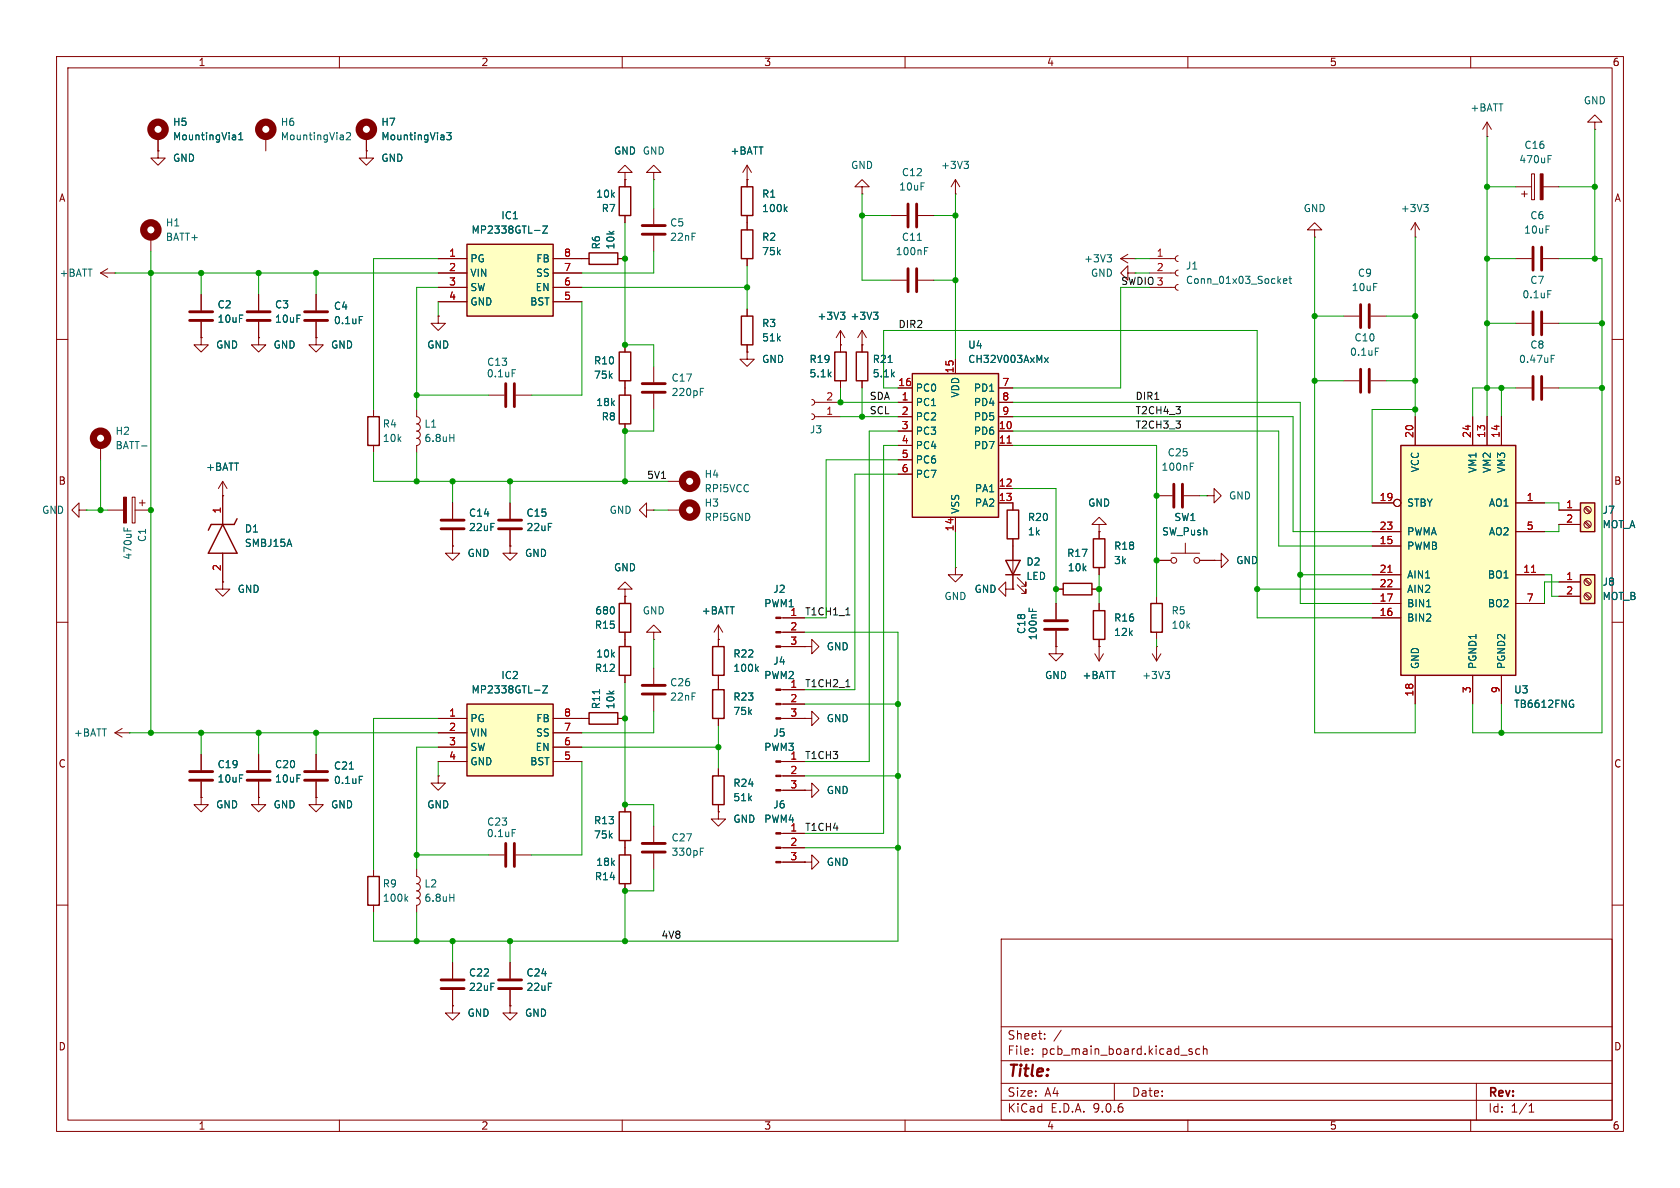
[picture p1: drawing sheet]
<svg xmlns="http://www.w3.org/2000/svg" width="297mm" height="210mm" viewBox="0 0 297 210" stroke-linecap="round" stroke-linejoin="round" font-family="sans-serif">
<g fill="none" stroke="#840000" stroke-width=".18">
<path d="M10 10h277v190h-277zM12 12h273v186h-273zM60 10v2M110 10v2M160 10v2M210 10v2M260 10v2M10 60h2M285 60h2M10 110h2M285 110h2M10 160h2"/>
<path d="M177 166h108v32h-108zM285 160h2M60 198v2M110 198v2M160 198v2M177 194.5h108M177 191.5h108M177 187.5h108M177 181.5h108M182.5 186.3v.1M182.5 185.5v.1M184.7 183.6v.1"/>
<path d="M184.7 182.8v.1M187.6 182.1l-1.3 2M197 191.5v3M210 198v2M210.7 185.5l-.3-.1-.2 .2v.2l.5 .2v.3h-.5M212.1 185.5l-.4-.1-.3 .3v.4l.1 .2h.6M212.7 185.5l.3-.1 .3 .1 .1 .9M212.7 184.9v1.5M260 198v2M261 191.5v6.5M270.3 196.6h.9M270.3 195.5l.4-.4v1.5"/>
</g>
<path d="M82.5 43.2h15.3v12.7h-15.3z" fill="#ffffc2"/>
<path d="M82.5 43.2h15.3v12.7h-15.3zM104.1 44.7h5.1v2h-5.1zM131.1 55.9h2v5.1h-2zM65 73.7h2.1v5h-2.1zM147.6 62.2h2v5.1h-2z" fill="none" stroke="#840000" stroke-width=".25"/>
<g fill="none" stroke="#840000" stroke-width=".18">
<path d="M27.9 26.7v1.2h1.3l-1.3 1.3-1.2-1.3h1.2M27.9 26.7h.1M27.9 24.1v2.6M47 24.1v2.6M64.8 26.7v1.2h1.2l-1.2 1.3-1.3-1.3h1.3M64.8 26.7h.1M64.8 24.1v2.6M115.6 30.5h1.2l-1.2-1.3-1.3 1.3h1.3v1.3M115.6 31.8h.1M152.4 33h1.3l-1.3-1.2-1.3 1.2h1.3v1.3M152.4 34.3h.1M17.8 48.3h2.5"/>
<path d="M17.8 48.3l1.2 .7M19 47.5l-1.2 .8M20.3 48.3h.1M26.7 41.9v2.6M35.6 59.7v1.3h1.2l-1.2 1.2-1.3-1.2h1.3M35.6 59.7h.1M35.6 52.1v2.8M35.6 56.9v2.8M45.7 59.7v1.3h1.3l-1.3 1.2-1.3-1.2h1.3M45.7 59.7h.1M45.7 52.1v2.8M45.7 56.9v2.8"/>
<path d="M55.9 59.7v1.3h1.2l-1.2 1.2-1.3-1.2h1.3M55.9 59.7h.1M55.9 52.1v2.8M55.9 56.9v2.8M77.5 45.7h5M77.5 48.3h5M77.5 50.8h5M77.5 53.3h5M97.8 45.7h6.3M97.8 48.3h5.1M97.8 50.8h5.1M97.8 53.3h5.1"/>
<path d="M109.2 45.7h1.3M132.1 54.6v1.3M148.6 58.4v3.8M148.6 58.4l-.8 1.3M148.6 58.4l.8 1.3M17.8 78.7v2.6M66 72.4v1.3M66 78.7v1.3M132.1 62.2v1.3h1.2l-1.2 1.3-1.3-1.3h1.3M132.1 62.2h.1M132.1 61v1.2M143.5 73.2l.4 .1 .1 .4-.1 .3-.4 .2"/>
<path d="M143.5 70.6l.4 .2 .1 .3-.1 .4-.4 .1M144 73.7h4.6M144 71.1h4.6M148.6 61h.1M148.6 67.3v1.3M14 90.2v-1.3l-1.3 1.3 1.3 1.2v-1.2h1.2M15.2 90.2h.1M39.4 87.6h.1M39.4 85.1l-.8 1.3M39.4 85.1l.7 1.3M39.4 85.1v2.5M115.6 111.8h1.2l-1.2-1.3-1.3 1.3h1.3v1.2"/>
<path d="M115.6 113h.1M20.3 129.5l1.3 .8M20.3 129.5h2.6M21.6 128.8l-1.3 .7M22.9 129.5h.1M142.2 127h1.3v-1.3l1.3 1.3-1.3 1.3v-1.3M142.2 127h.1M80 177.8v1.3h1.3l-1.3 1.2-1.3-1.2h1.3M80 177.8h.1M80 170.2v2.8M80 175v2.8M90.2 177.8v1.3h1.2l-1.2 1.2-1.3-1.2h1.3"/>
<path d="M90.2 177.8h.1M90.2 170.2v2.8M90.2 175v2.8"/>
</g>
<path d="M41.5 23.9l.2 .1v.7M41.7 24.6l-.2 .1M41.7 24.2h-.2M42.2 24.7h.7M42.2 23.8l.4-.4v1.3M61.3 23.6l.4-.2 .3 .4-.8 .9h.8M79 23.4h.8l-.5 .5 .4 .1v.6l-.2 .1-.5-.1M95.9 39.9h.9l-.9 1.3h.9M63.5 56h.6M148.6 55.2h.8l-.5 .5M149.1 55.7l.3 .2v.3l-.3 .3M25 78.8h1" fill="none" stroke="#006464" stroke-width=".18"/>
<path d="M33.5 55.1h4.1M33.5 56.6h4.1M43.7 55.1h4.1M43.7 56.6h4.1M53.8 55.1h4.1M53.8 56.6h4.1M78 173.2h4M78 174.8h4M88.1 173.2h4.1M88.1 174.8h4.1" fill="none" stroke="#840000" stroke-width=".51"/>
<g fill="none" stroke="#840000" stroke-width="1.3">
<circle cx="27.9" cy="22.9" r="1.27"/>
<circle cx="47" cy="22.9" r="1.27"/>
<circle cx="64.8" cy="22.9" r="1.27"/>
<circle cx="26.7" cy="40.6" r="1.27"/>
<circle cx="17.8" cy="77.5" r="1.27"/>
</g>
<path d="M82.5 124.5h15.3v12.7h-15.3z" fill="#ffffc2"/>
<path d="M109.5 114.3h2v5.1h-2zM109.5 106.7h2v5.1h-2zM82.5 124.5h15.3v12.7h-15.3zM104.1 126h5.1v2h-5.1zM126 121.9h2v5.1h-2zM126 137.2h2v5h-2zM109.5 151.1h2v5.1h-2zM109.5 143.5h2v5.1h-2z" fill="none" stroke="#840000" stroke-width=".25"/>
<g fill="none" stroke="#840000" stroke-width=".18">
<path d="M237.5 67.3h2.8M242.3 67.3h2.8M110.5 104.1h1.3l-1.3-1.2-1.3 1.2h1.3v1.3M110.5 105.4h.1M110.5 105.4v1.3M110.5 111.8v2.5M110.5 119.4v1.3M115.6 118.1v2.8M77.5 137.2v1.2h1.2l-1.2 1.3-1.3-1.3h1.3M77.5 137.2h.1M77.5 127h5M77.5 129.5h5"/>
<path d="M77.5 132.1h5M77.5 134.6h5M97.8 127h6.3M97.8 129.5h5.1M97.8 132.1h5.1M97.8 134.6h5.1M109.2 127h1.3M115.6 122.9v2.8M127 120.7v1.2M127 127v1.3M127 135.9v1.3M138 134.6h4.2"/>
<path d="M138 137.2h4.2M138 139.7h4.2M142.2 139.7h1.3v-1.3l1.3 1.3-1.3 1.3v-1.3M142.2 139.7h.1M86.4 151.1h2.8M91.2 151.1h2.8M110.5 142.2v1.3M110.5 148.6v2.5M110.5 156.2v1.3M115.6 146.1v2.7M115.6 150.9v2.8M127 143.5v1.3h1.3l-1.3 1.3-1.3-1.3h1.3"/>
<path d="M127 143.5h.1M127 142.2v1.3M138 147.3h4.2M138 149.9h4.2M138 152.4h4.2"/>
</g>
<path d="M243.1 61.5h.6M95.9 121.2h.9l-.9 1.3h.9M106 121.9v.7M90.5 146.6h.6M123.8 150.5h.4M123.8 149.9h.6" fill="none" stroke="#006464" stroke-width=".18"/>
<path d="M240.5 65.3v4M242.1 65.3v4M113.5 121.2h4.1M113.5 122.7h4.1M89.4 149.1v4.1M90.9 149.1v4.1M113.5 149.1h4.1M113.5 150.6h4.1" fill="none" stroke="#840000" stroke-width=".51"/>
<g fill="#840000" stroke="#840000" stroke-width=".18">
<path d="M137.2 147.2h.8v.2h-.8z"/>
<path d="M137.2 149.7h.8v.3h-.8z"/>
<path d="M137.2 152.3h.8v.2h-.8z"/>
<path d="M137.2 134.5h.8v.2h-.8z"/>
<path d="M137.2 137h.8v.3h-.8z"/>
<path d="M137.2 139.6h.8v.2h-.8z"/>
</g>
<path d="M161.3 66h15.2v25.4h-15.2z" fill="#ffffc2"/>
<path d="M109.5 33h2v5.1h-2zM131.1 33h2v5.1h-2zM131.1 40.6h2v5.1h-2zM109.5 62.2h2v5.1h-2zM109.5 69.9h2v5h-2zM161.3 66h15.2v25.4h-15.2zM39.4 92.7l2.5 5.1h-5.1zM41.9 91.7l-.5 1h-4.1l-.5 1M193.3 95.3h2v5h-2zM126 114.3h2v5.1h-2zM65 154.9h2.1v5.1h-2.1z" fill="none" stroke="#840000" stroke-width=".25"/>
<g fill="none" stroke="#840000" stroke-width=".18">
<path d="M110.5 30.5h1.3l-1.3-1.3-1.3 1.3h1.3v1.3M110.5 31.8h.1M110.5 31.8v1.2M110.5 38.1v1.3M115.6 36.8v2.8M132.1 31.8h.1M132.1 29.2v3.8M132.1 38.1v2.5M132.1 29.2l-.8 1.3M132.1 29.2l.7 1.3M250.2 39.4l-.8 1.2M250.2 39.4l.8 1.2"/>
<path d="M250.2 39.4v2.5M77.5 55.9v1.3h1.2l-1.2 1.2-1.3-1.2h1.3M77.5 55.9h.1M115.6 41.7v2.8M132.1 45.7v1.3M199.4 48.3v-1.3l-1.3 1.3 1.3 1.2v-1.2h1.3M200.7 48.3h.1M203.2 45.7h4.6M203.2 48.3h4.6M203.2 50.8h4.6M208.3 45.2l-.4 .2-.1 .3 .1 .4 .4 .1M208.3 47.8l-.4 .1-.1 .4 .1 .3 .4 .2"/>
<path d="M208.3 50.3l-.4 .1-.1 .4 .1 .4 .4 .1M232.4 40.6h1.3l-1.3-1.2-1.3 1.2h1.3v1.3M232.4 41.9h.1M237.5 55.9h2.8M242.3 55.9h2.8M250.2 41.9h.1M73.7 72.4v1.3a.64 .64 0 0 1 .6 .6 .64 .64 0 0 1-.6 .6M73.7 74.9a.64 .64 0 0 1 .6 .7 .64 .64 0 0 1-.6 .6 .64 .64 0 0 1 .6 .6 .64 .64 0 0 1-.6 .7 .64 .64 0 0 1 .6 .6 .64 .64 0 0 1-.6 .6v1.3M86.4 69.9h2.8M91.2 69.9h2.8M110.5 61v1.2M110.5 67.3v2.6"/>
<path d="M110.5 74.9v1.3M115.6 64.8v2.8M115.6 69.6v2.8M158.7 68.6h2.6M158.7 71.1h2.6M158.7 73.7h2.6M158.7 76.2h2.6M158.7 78.7h2.6M168.9 63.5v2.5M176.5 68.6h2.6M176.5 71.1h2.6M176.5 73.7h2.6"/>
<path d="M176.5 76.2h2.6M176.5 78.7h2.6M19 90.2h2.8M23.4 87.9h.5v4.6h-.5zM23.9 90.2h2.8M24.6 88.9h1.1M25.1 88.4v1M39.4 87.6v5.1M39.4 97.8v5.1M80 96.5v1.3h1.3l-1.3 1.3-1.3-1.3h1.3M80 96.5h.1M80 88.9v2.8"/>
<path d="M80 93.7v2.8M90.2 96.5v1.3h1.2l-1.2 1.3-1.3-1.3h1.3M90.2 96.5h.1M90.2 88.9v2.8M90.2 93.7v2.8M114.3 90.2v-1.3l-1.3 1.3 1.3 1.2v-1.2h1.3M115.6 90.2h.1M118.1 85.1h2.5M118.1 90.2h2.5M158.7 81.3h2.6M158.7 83.8h2.6M168.9 91.4v2.6"/>
<path d="M176.5 86.4h2.6M176.5 88.9h2.6M194.3 92.7h1.3l-1.3-1.3-1.3 1.3h1.3v1.3M194.3 94h.1M194.3 94v1.3M204.5 87.6h2.8M204.5 99.1h2.5M207 97.8h5.1M209.3 87.6h2.8M209.5 96v1.8M212.1 99.1h2.5M213.4 87.6h1.2v-1.2l1.3 1.2-1.3 1.3v-1.3"/>
<path d="M213.4 87.6h.1M214.6 99.1h1.3v-1.3l1.3 1.3-1.3 1.2v-1.2M214.6 99.1h.1M39.4 102.9v1.2h1.2l-1.2 1.3-1.3-1.3h1.3M39.4 102.9h.1M127 113h.1M127 110.5v3.8M127 119.4v1.3M127 110.5l-.8 1.3M127 110.5l.8 1.3M138 109.2h4.2M138 111.8h4.2"/>
<path d="M138 114.3h4.2M142.2 114.3h1.3v-1.3l1.3 1.3-1.3 1.3v-1.3M142.2 114.3h.1M194.3 100.3v1.3M35.6 133.4v2.7M35.6 138.2v2.8M45.7 133.4v2.7M45.7 138.2v2.8M55.9 133.4v2.7M55.9 138.2v2.8M138 121.9h4.2M138 124.5h4.2"/>
<path d="M138 127h4.2M35.6 141v1.2h1.2l-1.2 1.3-1.3-1.3h1.3M35.6 141h.1M45.7 141v1.2h1.3l-1.3 1.3-1.3-1.3h1.3M45.7 141h.1M55.9 141v1.2h1.2l-1.2 1.3-1.3-1.3h1.3M55.9 141h.1M66 153.7v1.2M73.7 153.7v1.2a.64 .64 0 0 1 .6 .7 .64 .64 0 0 1-.6 .6M73.7 156.2a.64 .64 0 0 1 .6 .6 .64 .64 0 0 1-.6 .7 .64 .64 0 0 1 .6 .6 .64 .64 0 0 1-.6 .7 .64 .64 0 0 1 .6 .6 .64 .64 0 0 1-.6 .6v1.3M142.2 152.4h1.3v-1.3l1.3 1.3-1.3 1.3v-1.3M142.2 152.4h.1"/>
<path d="M66 160v1.3"/>
<circle cx="207.5" cy="99.1" r=".51"/>
<circle cx="211.6" cy="99.1" r=".51"/>
</g>
<path d="M178 78.3h.8" fill="none" stroke="#a90000" stroke-width=".18"/>
<g fill="none" stroke="#006464" stroke-width=".18">
<path d="M138.8 36.9l.3 .5M139.1 36.6l-.4 .4M251.7 36.1h.8l-.4 .5M252.2 36.6l.3 .3v.3l-.3 .2M226.9 49.7l.6-.1-.1-.3h-.3l-.2 .1 .1 .6h.4M227.9 49.3h.4M228 48.8v1.1l.3 .2M79.5 77.4h.7M80.2 76.8v1.2M90.5 65.3h.6M123.8 69.3h.4M123.8 68.7h.6"/>
<path d="M184.7 63.2l.6 .9M185.3 63.2l-.6 .9M21.9 93.3v.6M22.5 93.4v.5M210.4 82.5h.5M210.4 81.9h.6M133.7 118.2l.4 .5M134.1 117.8l-.5 .5M61.8 136h.7M63.5 137.2h.6M71.7 158.8l.4 .5M72.1 158.5l-.5 .5"/>
<path d="M79.5 158.7h.7M80.2 158.1v1.2"/>
</g>
<g fill="none" stroke="#840000" stroke-width=".51">
<path d="M113.5 39.9h4.1M113.5 41.4h4.1M240.5 53.8v4.1M242.1 53.8v4.1M89.4 67.8v4.1M90.9 67.8v4.1M113.5 67.8h4.1M113.5 69.3h4.1M78 91.9h4M78 93.5h4M88.1 91.9h4.1M88.1 93.5h4.1"/>
<path d="M207.5 85.6v4.1M209 85.6v4.1M33.5 136.4h4.1M33.5 137.9h4.1M43.7 136.4h4.1M43.7 137.9h4.1M53.8 136.4h4.1M53.8 137.9h4.1"/>
</g>
<g fill="#840000" stroke="#840000" stroke-width=".18">
<path d="M137.2 121.8h.8v.2h-.8z"/>
<path d="M137.2 124.3h.8v.3h-.8z"/>
<path d="M137.2 126.9h.8v.2h-.8z"/>
<path d="M137.2 109.1h.8v.2h-.8z"/>
<path d="M137.2 111.6h.8v.3h-.8z"/>
<path d="M137.2 114.2h.8v.2h-.8z"/>
<path d="M21.8 87.9h.6v4.6h-.6z"/>
</g>
<g fill="none" stroke="#840000" stroke-width="1.3">
<circle cx="121.9" cy="85.1" r="1.27"/>
<circle cx="121.9" cy="90.2" r="1.27"/>
</g>
<path d="M279.4 101.6h2.5v5.1h-2.5z" fill="#ffffc2"/>
<path d="M279.4 101.6h2.5v5.1h-2.5z" fill="none" stroke="#840000" stroke-width=".25"/>
<g fill="none" stroke="#840000" stroke-width=".18">
<path d="M275.6 102.9h3.8M275.6 105.4h3.8M280.1 102.5l.9 .9M280.1 105.1l.9 .8M280.3 102.4l.9 .8M280.3 104.9l.9 .8"/>
<circle cx="280.7" cy="102.9" r=".63"/>
<circle cx="280.7" cy="105.4" r=".63"/>
</g>
<path d="M279.4 88.9h2.5v5.1h-2.5z" fill="#ffffc2"/>
<path d="M279.4 88.9h2.5v5.1h-2.5z" fill="none" stroke="#840000" stroke-width=".25"/>
<g fill="none" stroke="#840000" stroke-width=".18">
<path d="M275.6 90.2h3.8M275.6 92.7h3.8M280.1 89.8l.9 .9M280.1 92.4l.9 .8M280.3 89.7l.9 .8M280.3 92.2l.9 .8"/>
<circle cx="280.7" cy="92.7" r=".63"/>
<circle cx="280.7" cy="90.2" r=".63"/>
</g>
<path d="M247.6 78.7h20.4v40.7h-20.4z" fill="#ffffc2"/>
<path d="M151.4 62.2h2v5.1h-2zM247.6 78.7h20.4v40.7h-20.4zM177.8 99.1h2.5l-1.2 2.5zM178.1 90.2h2v5.1h-2zM177.8 101.6h2.5M188 103.1h5v2.1h-5zM193.3 108h2v5h-2zM203.5 106.7h2v5.1h-2z" fill="none" stroke="#840000" stroke-width=".25"/>
<g fill="none" stroke="#840000" stroke-width=".18">
<path d="M27.9 26.7h.1M27.9 24.1v2.6M64.8 26.7h.1M64.8 24.1v2.6M110.5 31.8h.1M110.5 31.8v1.2M110.5 38.1v1.3M132.1 31.8h.1M132.1 31.8v1.2M132.1 38.1v2.5M157.5 38.1h2.8M162.3 38.1h2.8"/>
<path d="M168.9 34.3h.1M168.9 31.8l-.8 1.2M168.9 31.8l.8 1.2M168.9 31.8v2.5M262.9 24.1h.1M262.9 21.6v2.5M262.9 21.6l-.8 1.3M262.9 21.6l.8 1.3M268 33h2.8M269 34.3h1M269.5 33.8v1M270.8 30.7h.5v4.6h-.5z"/>
<path d="M272.8 33h2.8M281.9 21.6h1.3l-1.3-1.3-1.2 1.3h1.2v1.3M281.9 22.9h.1M35.6 59.7h.1M35.6 52.1v2.8M35.6 56.9v2.8M45.7 59.7h.1M45.7 52.1v2.8M45.7 56.9v2.8M55.9 59.7h.1M55.9 52.1v2.8M55.9 56.9v2.8"/>
<path d="M77.5 55.9h.1M77.5 45.7h5M77.5 48.3h5M77.5 50.8h5M77.5 53.3h5M97.8 45.7h6.3M97.8 48.3h5.1M97.8 50.8h5.1M97.8 53.3h5.1M109.2 45.7h1.3M132.1 45.7v1.3M132.1 54.6v1.3"/>
<path d="M152.4 58.4l-.8 1.3M152.4 58.4l.8 1.3M152.4 58.4v3.8M157.5 49.5h2.8M162.3 49.5h2.8M198.1 45.7h2.6M198.1 45.7l1.3 .8M199.4 45l-1.3 .7M200.7 45.7h.1M268 45.7h2.8M268 57.2h2.8M272.8 45.7h2.8"/>
<path d="M272.8 57.2h2.8M110.5 61v1.2M110.5 67.3v2.6M110.5 74.9v1.3M132.1 62.2h.1M132.1 61v1.2M148.6 61h.1M148.6 61v1.2M148.6 67.3v1.3M152.4 61h.1M152.4 67.3v1.3M158.7 68.6h2.6"/>
<path d="M158.7 71.1h2.6M158.7 73.7h2.6M158.7 76.2h2.6M158.7 78.7h2.6M168.9 63.5v2.5M176.5 68.6h2.6M176.5 71.1h2.6M176.5 73.7h2.6M176.5 76.2h2.6M176.5 78.7h2.6M250.2 73.7v5M260.3 73.7v5"/>
<path d="M262.9 73.7v5M265.4 73.7v5M268 68.6h2.8M272.8 68.6h2.8M39.4 87.6h.1M39.4 87.6v5.1M39.4 97.8v5.1M80 96.5h.1M80 88.9v2.8M80 93.7v2.8M90.2 96.5h.1M90.2 88.9v2.8"/>
<path d="M90.2 93.7v2.8M158.7 81.3h2.6M158.7 83.8h2.6M168.9 91.4v2.6M176.5 88.9h2.6v1.3M176.5 86.4h2.6M179.1 95.3v8.8M194.3 94h.1M194.3 94v1.3M204.5 99.1h2.5M212.1 99.1h2.5M214.6 99.1h.1"/>
<path d="M242.6 88.9h3.8M242.6 94h5M242.6 96.5h5M268 88.9h5M268 94h5M275.6 90.2h3.8M275.6 92.7h3.8M39.4 102.9h.1M110.5 105.4h.1M110.5 105.4v1.3M110.5 111.8v2.5M110.5 119.4v1.3"/>
<path d="M127 113h.1M127 113v1.3M127 119.4v2.5M138.4 109.2h3.8M138.4 111.8h3.8M138.4 114.3h3.8M142.2 114.3h.1M168.9 100.3v1.3h1.3l-1.3 1.3-1.3-1.3h1.3M168.9 100.3h.1M177.8 104.1v-1.2l-1.3 1.2 1.3 1.3v-1.3h1.3M179.1 104.1h.1M179.8 103.4l1.6 1.5v-.8v.8h-.8"/>
<path d="M179.8 102.1l1.6 1.5v-.7v.7h-.8M186.7 114.3v1.3h1.3l-1.3 1.2-1.3-1.2h1.3M186.7 114.3h.1M186.7 104.1h1.3M186.7 106.7v2.8M186.7 111.5v2.8M193 104.1h1.3M193.5 115.6l.8 1.2M194.3 114.3h.1M194.3 100.3v1.3M194.3 106.7v1.3M194.3 113v3.8"/>
<path d="M195.1 115.6l-.8 1.2M203.7 115.6l.8 1.2M204.5 114.3h.1M204.5 105.4v1.3M204.5 111.8v1.2M204.5 114.3v2.5M205.2 115.6l-.7 1.2M242.6 101.6h5M242.6 104.1h5M242.6 106.7h5M242.6 109.2h5M250.2 119.4v5.1"/>
<path d="M260.3 119.4v5.1M265.4 119.4v5.1M268 101.6h5M268 106.7h5M275.6 102.9h3.8M275.6 105.4h3.8M35.6 133.4v2.7M35.6 138.2v2.8M45.7 133.4v2.7M45.7 138.2v2.8M55.9 133.4v2.7M55.9 138.2v2.8"/>
<path d="M77.5 137.2h.1M77.5 134.6h5M77.5 127h5M77.5 129.5h5M77.5 132.1h5M97.8 134.6h5.1M97.8 127h6.3M97.8 129.5h5.1M97.8 132.1h5.1M109.2 127h1.3M127 127v1.3M127 135.9v1.3"/>
<path d="M138.4 134.6h3.8M138.4 137.2h3.8M138.4 139.7h3.8M138.4 127h3.8M138.4 121.9h3.8M138.4 124.5h3.8M142.2 139.7h.1M142.2 127h.1M35.6 141h.1M45.7 141h.1M55.9 141h.1M110.5 142.2v1.3"/>
<path d="M110.5 148.6v2.5M110.5 156.2v1.3M127 143.5h.1M127 142.2v1.3M138.4 147.3h3.8M138.4 149.9h3.8M138.4 152.4h3.8M142.2 152.4h.1M80 177.8h.1M80 170.2v2.8M80 175v2.8M90.2 177.8h.1"/>
<path d="M90.2 170.2v2.8M90.2 175v2.8"/>
<circle cx="247" cy="88.9" r=".63"/>
</g>
<path d="M178 78.3h.8M245.4 101.2h.7M270.8 101.2h.7" fill="none" stroke="#a90000" stroke-width=".18"/>
<g fill="none" stroke="#006464" stroke-width=".18">
<path d="M41.5 23.9l.2 .1v.7M41.7 24.6l-.2 .1M41.7 24.2h-.2M42.2 24.7h.7M42.2 23.8l.4-.4v1.3M79 23.4h.8l-.5 .5 .4 .1v.6l-.2 .1-.5-.1M95.9 39.9h.9l-.9 1.3h.9M138.8 36.9l.3 .5M139.1 36.6l-.4 .4M170.4 28.5h.8l-.4 .5M171 29l.2 .2v.3l-.2 .3M273.7 28.1h.4"/>
<path d="M273.7 27.5h.6M63.5 56h.6M148.6 55.2h.8l-.5 .5M149.1 55.7l.3 .2v.3l-.3 .3M154.4 55.2h.8l-.4 .5M155 55.7l.2 .2v.3l-.2 .3M162.2 42.5h.7M163.4 44.4h.5M163.4 43.8h.6M195.7 45h.8l-.4 .5M196.3 45.5l.2 .3v.3l-.2 .2M273.6 51.4h.6"/>
<path d="M157 64.1h.7M184.7 63.2l.6 .9M185.3 63.2l-.6 .9M274.2 63.4h.5M274.2 62.8h.6M133.7 118.2l.4 .5M134.1 117.8l-.5 .5M181.9 107.5v.6M182.5 107.7v.4M206 118.7h.8l-.5 .5M206.5 119.2l.3 .2v.3l-.3 .3M252.2 107.3h.7"/>
<path d="M61.8 136h.7M63.5 137.2h.6M95.9 121.2h.9l-.9 1.3h.9M106 121.9v.7M277.8 123.8h.3M278 124.5h.2v.4l-.2 .1"/>
</g>
<path d="M160.5 36.1v4M162.1 36.1v4M160.5 47.5v4.1M162.1 47.5v4.1M271 43.7v4.1M271 55.1v4.1M272.5 43.7v4.1M272.5 55.1v4.1M271 66.5v4.1M272.5 66.5v4.1M184.7 111.3h4M184.7 109.7h4" fill="none" stroke="#840000" stroke-width=".51"/>
<path d="M272.3 30.7h.5v4.6h-.5z" fill="#840000" stroke="#840000" stroke-width=".18"/>
<path d="M149.5 108.7h.8M149.5 121.4h.8" fill="none" stroke="#0f0f0f" stroke-width=".18"/>
<g fill="none" stroke="#009600" stroke-width=".18">
<path d="M110.5 39.4v21.6h5.1v3.8M115.6 31.8v5M152.4 34.3v15.2h5.1M152.4 38.1h5.1M165.1 38.1h3.8M168.9 34.3v29.2M262.9 33h5.1M262.9 24.1v49.6M275.6 33h6.3M281.9 22.9v22.8M20.3 48.3h57.2M26.7 44.5v85"/>
<path d="M35.6 48.3v3.8M45.7 48.3v3.8M55.9 48.3v3.8M77.5 45.7h-11.5v26.7M77.5 50.8h-3.8v21.6M77.5 53.3v2.6M102.9 50.8h29.2M102.9 53.3v16.6h-8.9M115.6 44.5v3.8h-12.7M132.1 47v7.6M165.1 49.5h3.8M200.7 48.3h2.5"/>
<path d="M200.7 45.7h2.5M203.2 50.8h-5.1v17.8h-19M232.4 41.9v87.6h17.8v-5M232.4 55.9h5.1M245.1 55.9h5.1M250.2 41.9v31.8M262.9 57.2h5.1M262.9 45.7h5.1M275.6 45.7h7.6v83.8h-22.9v-5M275.6 57.2h7.6M73.7 69.9h12.7M115.6 72.4v3.8h-5.1v8.9"/>
<path d="M148.6 68.6v2.5h10.1M148.6 73.7h10.1M152.4 68.6v5.1M158.7 78.7h-2.5v68.6h-14M158.7 76.2h-5v58.4h-11.5M158.7 68.6h-2.5v-10.2h66v50.8h20.4M179.1 71.1h50.8v35.6h12.7M179.1 73.7h49.5v20.3h14M179.1 76.2h47v20.3h16.5M179.1 78.7h25.4v26.7M232.4 67.3h5.1M245.1 67.3h5.1"/>
<path d="M250.2 72.4h-7.6v16.5M265.4 68.6v5.1M268 68.6h-7.7v5.1M275.6 68.6h7.6M15.2 90.2h3.8M17.8 81.3v8.9M66 80v5.1h52.1M73.7 80v5.1M80 85.1v3.8M90.2 85.1v3.8M115.6 90.2h2.5M158.7 81.3h-12.7v27.9h-3.8"/>
<path d="M158.7 83.8h-7.6v38.1h-8.9M168.9 94v6.3M179.1 86.4h7.6v20.3M212.1 87.6h1.3M273 88.9h2.6v1.3M275.6 92.7v1.3h-2.6M115.6 113v5.1M142.2 111.8h16.5v54.6h-92.7v-5.1M194.3 101.6v5.1M204.5 113v1.3M222.2 104.1h20.4M229.9 101.6h12.7"/>
<path d="M273 101.6h1.3v3.8h1.3M275.6 102.9h-2.6v3.8M22.9 129.5h54.6M35.6 129.5v3.9M45.7 129.5v3.9M55.9 129.5v3.9M77.5 127h-11.5v26.7M77.5 132.1h-3.8v21.6M77.5 134.6v2.6M102.9 134.6v16.5h-8.9M102.9 132.1h24.1M110.5 120.7v21.5h5.1v3.9"/>
<path d="M115.6 125.7v3.8h-12.7M127 128.3v7.6M142.2 137.2h16.5M142.2 124.5h16.5M265.4 124.5v5M73.7 151.1h12.7M115.6 153.7v3.8h-5.1v8.9M142.2 149.9h16.5M73.7 161.3v5.1M80 166.4v3.8M90.2 166.4v3.8"/>
</g>
<g fill="#009600" stroke="#009600" stroke-width=".18">
<circle cx="45.7" cy="48.3" r=".46"/>
<circle cx="35.6" cy="48.3" r=".46"/>
<circle cx="17.8" cy="90.2" r=".46"/>
<circle cx="55.9" cy="48.3" r=".46"/>
<circle cx="26.7" cy="48.3" r=".46"/>
<circle cx="26.7" cy="90.2" r=".46"/>
<circle cx="110.5" cy="142.2" r=".46"/>
<circle cx="127" cy="132.1" r=".46"/>
<circle cx="110.5" cy="157.5" r=".46"/>
<circle cx="110.5" cy="166.4" r=".46"/>
<circle cx="90.2" cy="85.1" r=".46"/>
<circle cx="110.5" cy="85.1" r=".46"/>
<circle cx="73.7" cy="85.1" r=".46"/>
<circle cx="73.7" cy="69.9" r=".46"/>
<circle cx="80" cy="85.1" r=".46"/>
<circle cx="110.5" cy="76.2" r=".46"/>
<circle cx="90.2" cy="166.4" r=".46"/>
<circle cx="73.7" cy="151.1" r=".46"/>
<circle cx="73.7" cy="166.4" r=".46"/>
<circle cx="80" cy="166.4" r=".46"/>
<circle cx="110.5" cy="45.7" r=".46"/>
<circle cx="110.5" cy="61" r=".46"/>
<circle cx="132.1" cy="50.8" r=".46"/>
<circle cx="110.5" cy="127" r=".46"/>
<circle cx="26.7" cy="129.5" r=".46"/>
<circle cx="55.9" cy="129.5" r=".46"/>
<circle cx="45.7" cy="129.5" r=".46"/>
<circle cx="35.6" cy="129.5" r=".46"/>
<circle cx="229.9" cy="101.6" r=".46"/>
<circle cx="250.2" cy="72.4" r=".46"/>
<circle cx="250.2" cy="67.3" r=".46"/>
<circle cx="222.2" cy="104.1" r=".46"/>
<circle cx="204.5" cy="87.6" r=".46"/>
<circle cx="265.4" cy="129.5" r=".46"/>
<circle cx="265.4" cy="68.6" r=".46"/>
<circle cx="262.9" cy="68.6" r=".46"/>
<circle cx="283.2" cy="68.6" r=".46"/>
<circle cx="283.2" cy="57.2" r=".46"/>
<circle cx="281.9" cy="33" r=".46"/>
<circle cx="281.9" cy="45.7" r=".46"/>
<circle cx="262.9" cy="33" r=".46"/>
<circle cx="158.7" cy="124.5" r=".46"/>
<circle cx="194.3" cy="104.1" r=".46"/>
<circle cx="158.7" cy="149.9" r=".46"/>
<circle cx="158.7" cy="137.2" r=".46"/>
<circle cx="204.5" cy="99.1" r=".46"/>
<circle cx="186.7" cy="104.1" r=".46"/>
<circle cx="168.9" cy="49.5" r=".46"/>
<circle cx="168.9" cy="38.1" r=".46"/>
<circle cx="152.4" cy="73.7" r=".46"/>
<circle cx="152.4" cy="38.1" r=".46"/>
<circle cx="148.6" cy="71.1" r=".46"/>
<circle cx="232.4" cy="55.9" r=".46"/>
<circle cx="262.9" cy="45.7" r=".46"/>
<circle cx="262.9" cy="57.2" r=".46"/>
<circle cx="250.2" cy="55.9" r=".46"/>
<circle cx="232.4" cy="67.3" r=".46"/>
</g>
<text font-size="2.8" fill="#840000" x="178" y="190.9">Title:</text>
<g font-size="2.1" fill="#840000">
<text x="178" y="184">Sheet:</text>
<text x="178" y="186.7">File:</text>
<text x="184.1" y="186.7">pcb_main_board.kicad_sch</text>
<text x="178" y="196.9">KiCad</text>
<text x="178" y="194.1">Size:</text>
<text x="184.7" y="194.1">A4</text>
<text x="185.7" y="196.9">E.D.A.</text>
<text x="193.3" y="196.9">9.0.6</text>
<text x="200" y="194.1">Date:</text>
<text x="263" y="194.3">Rev:</text>
<text x="263" y="196.9">Id:</text>
<text x="267.1" y="196.9">1/1</text>
</g>
<g font-size="1.8" fill="#840000">
<text x="35" y="11.9">1</text>
<text x="85" y="11.9">2</text>
<text x="135" y="11.9">3</text>
<text x="185" y="11.9">4</text>
<text x="235" y="11.9">5</text>
<text x="285" y="11.9">6</text>
<text x="10.3" y="35.9">A</text>
<text x="285.3" y="35.9">A</text>
<text x="10.3" y="85.9">B</text>
<text x="285.3" y="85.9">B</text>
<text x="10.3" y="135.9">C</text>
<text x="285.3" y="135.9">C</text>
<text x="10.3" y="185.9">D</text>
<text x="285.3" y="185.9">D</text>
<text x="35" y="199.9">1</text>
<text x="85" y="199.9">2</text>
<text x="135" y="199.9">3</text>
<text x="185" y="199.9">4</text>
<text x="235" y="199.9">5</text>
<text x="285" y="199.9">6</text>
</g>
<g font-size="1.8" fill="#006464">
<text x="30.5" y="22.5">H5</text>
<text x="49.5" y="22.5">H6</text>
<text x="67.3" y="22.5">H7</text>
<text x="259.9" y="19.9">+BATT</text>
<text x="279.9" y="18.6">GND</text>
<text x="30.5" y="28.8">GND</text>
<text x="30.5" y="25">MountingVia1</text>
<text x="49.5" y="25">MountingVia2</text>
<text x="67.3" y="28.8">GND</text>
<text x="67.3" y="25">MountingVia3</text>
<text x="108.5" y="27.5">GND GND</text>
<text x="108.5" y="27.5">GND</text>
<text x="129" y="27.5">+BATT</text>
<text x="268.5" y="29.1">470uF</text>
<text x="269.4" y="26.5">C16</text>
<text x="105.3" y="35.2">10k</text>
<text x="134.6" y="35.2">R1</text>
<text x="150.4" y="30.1">GND</text>
<text x="158.9" y="33.9">10uF</text>
<text x="159.3" y="31.3">C12</text>
<text x="166.3" y="30.1">+3V3</text>
<text x="29.2" y="40.2">H1</text>
<text x="83.3" y="41.5">MP2338GTL-Z</text>
<text x="88.5" y="39">IC1</text>
<text x="106.3" y="37.7">R7</text>
<text x="118.4" y="40.2">C5</text>
<text x="134.6" y="37.7">100k</text>
<text x="230.4" y="37.7">GND</text>
<text x="247.5" y="37.7">+3V3</text>
<text x="269.4" y="41.5">10uF</text>
<text x="270.4" y="39">C6</text>
<text x="29.2" y="42.8">BATT+</text>
<text x="83.1" y="46.6">PG</text>
<text x="94.7" y="46.6">FB</text>
<text x="106.3" y="44.2" transform="rotate(-90 106.3 44.2)">R6</text>
<text x="108.8" y="44.2" transform="rotate(-90 108.8 44.2)">10k</text>
<text x="118.4" y="42.8">22nF</text>
<text x="134.6" y="42.8">R2</text>
<text x="134.6" y="45.3">75k</text>
<text x="158.3" y="45.3">100nF</text>
<text x="159.3" y="42.8">C11</text>
<text x="191.6" y="46.6">+3V3</text>
<text x="209.6" y="47.9">J1</text>
<text x="10.4" y="49.1">+BATT</text>
<text x="83.1" y="49.1">VIN</text>
<text x="83.1" y="51.7">SW</text>
<text x="94.6" y="51.7">EN</text>
<text x="94.7" y="49.1">SS</text>
<text x="192.8" y="49.1">GND</text>
<text x="209.6" y="50.4">Conn_01x03_Socket</text>
<text x="238.9" y="51.7">10uF</text>
<text x="240" y="49.1">C9</text>
<text x="269" y="52.9">0.1uF</text>
<text x="270.4" y="50.4">C7</text>
<text x="38.4" y="54.7">C2</text>
<text x="38.4" y="57.3">10uF</text>
<text x="48.5" y="54.7">C3</text>
<text x="48.5" y="57.3">10uF</text>
<text x="58.9" y="55">C4</text>
<text x="58.9" y="57.5">0.1uF</text>
<text x="83.1" y="54.2">GND</text>
<text x="93.6" y="54.2">BST</text>
<text x="134.6" y="58">R3</text>
<text x="144.4" y="56.7">+3V3</text>
<text x="150.3" y="56.7">+3V3</text>
<text x="38.1" y="61.8">GND</text>
<text x="48.3" y="61.8">GND</text>
<text x="58.4" y="61.8">GND</text>
<text x="75.4" y="61.8">GND</text>
<text x="86" y="64.9">C13</text>
<text x="104.9" y="64.6">R10</text>
<text x="134.6" y="60.6">51k</text>
<text x="134.6" y="64.4">GND</text>
<text x="143" y="64.4">R19</text>
<text x="154.2" y="64.4">R21</text>
<text x="171.1" y="61.8">U4</text>
<text x="171.1" y="64.4">CH32V003AxMx</text>
<text x="238.6" y="63.1">0.1uF</text>
<text x="239.4" y="60.6">C10</text>
<text x="268.4" y="64.4">0.47uF</text>
<text x="270.4" y="61.8">C8</text>
<text x="86" y="66.9">0.1uF</text>
<text x="104.9" y="67.2">75k</text>
<text x="105.3" y="72">18k</text>
<text x="118.6" y="70.2">220pF</text>
<text x="118.6" y="67.7">C17</text>
<text x="143" y="66.9">5.1k</text>
<text x="154.2" y="66.9">5.1k</text>
<text x="161.8" y="69.4">PC0</text>
<text x="161.8" y="72">PC1</text>
<text x="169.8" y="70.4" transform="rotate(-90 169.8 70.4)">VDD</text>
<text x="172.1" y="69.4">PD1</text>
<text x="172.1" y="72">PD4</text>
<text x="20.3" y="77.1">H2</text>
<text x="67.6" y="75.8">R4</text>
<text x="74.9" y="75.8">L1</text>
<text x="106.3" y="74.5">R8</text>
<text x="143.1" y="76.8">J3</text>
<text x="161.8" y="74.5">PC2</text>
<text x="161.8" y="77.1">PC3</text>
<text x="172.1" y="74.5">PD5</text>
<text x="172.1" y="77.1">PD6</text>
<text x="20.3" y="79.6">BATT-</text>
<text x="36.3" y="83.4">+BATT</text>
<text x="67.6" y="78.3">10k</text>
<text x="74.9" y="78.3">6.8uH</text>
<text x="161.8" y="79.6">PC4</text>
<text x="161.8" y="82.1">PC6</text>
<text x="172.1" y="79.6">PD7</text>
<text x="205.2" y="83.4">100nF</text>
<text x="206.3" y="80.9">C25</text>
<text x="251.1" y="83.6" transform="rotate(-90 251.1 83.6)">VCC</text>
<text x="261.2" y="83.7" transform="rotate(-90 261.2 83.7)">VM1</text>
<text x="263.8" y="83.7" transform="rotate(-90 263.8 83.7)">VM2</text>
<text x="266.3" y="83.7" transform="rotate(-90 266.3 83.7)">VM3</text>
<text x="124.5" y="87.2">RPi5VCC</text>
<text x="124.5" y="84.7">H4</text>
<text x="124.5" y="89.8">H3</text>
<text x="161.8" y="84.7">PC7</text>
<text x="172.3" y="87.2">PA1</text>
<text x="172.3" y="89.8">PA2</text>
<text x="192.3" y="89.8">GND</text>
<text x="217.2" y="88.5">GND</text>
<text x="248.7" y="89.8">STBY</text>
<text x="263.1" y="89.8">AO1</text>
<text x="7.3" y="91">GND</text>
<text x="26" y="95.9" transform="rotate(-90 26 95.9)">C1</text>
<text x="43.2" y="94.3">D1</text>
<text x="82.8" y="91.5">C14</text>
<text x="82.8" y="94.1">22uF</text>
<text x="93" y="91.5">C15</text>
<text x="93" y="94.1">22uF</text>
<text x="107.7" y="91">GND</text>
<text x="124.5" y="92.3">RPi5GND</text>
<text x="169.8" y="90.9" transform="rotate(-90 169.8 90.9)">VSS</text>
<text x="181.6" y="92.3">R20</text>
<text x="181.6" y="94.8">1k</text>
<text x="205.3" y="94.8">SW_Push</text>
<text x="207.5" y="92.3">SW1</text>
<text x="248.7" y="94.8">PWMA</text>
<text x="263.1" y="94.8">AO2</text>
<text x="283.2" y="91">J7</text>
<text x="283.2" y="93.6">MOT_A</text>
<text x="23.5" y="99" transform="rotate(-90 23.5 99)">470uF</text>
<text x="43.2" y="96.9">SMBJ15A</text>
<text x="82.6" y="98.7">GND</text>
<text x="92.7" y="98.7">GND</text>
<text x="108.5" y="101.2">GND</text>
<text x="181.4" y="100.2">D2</text>
<text x="188.6" y="98.7">R17</text>
<text x="188.7" y="101.2">10k</text>
<text x="196.9" y="97.4">R18</text>
<text x="196.9" y="99.9">3k</text>
<text x="218.4" y="99.9">GND</text>
<text x="248.7" y="97.4">PWMB</text>
<text x="41.9" y="105">GND</text>
<text x="135" y="107.5">PWM1</text>
<text x="136.6" y="105">J2</text>
<text x="166.9" y="106.3">GND</text>
<text x="172.2" y="105">GND</text>
<text x="181.4" y="102.7">LED</text>
<text x="248.7" y="102.5">AIN1</text>
<text x="248.7" y="105">AIN2</text>
<text x="248.7" y="107.5">BIN1</text>
<text x="262.9" y="102.5">BO1</text>
<text x="262.9" y="107.5">BO2</text>
<text x="283.2" y="103.7">J8</text>
<text x="283.2" y="106.3">MOT_B</text>
<text x="105.1" y="111.4">R15</text>
<text x="105.1" y="108.8">680</text>
<text x="113.5" y="108.8">GND</text>
<text x="124" y="108.8">+BATT</text>
<text x="181.5" y="112.2" transform="rotate(-90 181.5 112.2)">C18</text>
<text x="183.5" y="113.3" transform="rotate(-90 183.5 113.3)">100nF</text>
<text x="196.9" y="112.6">12k</text>
<text x="196.9" y="110.1">R16</text>
<text x="207" y="108.8">R5</text>
<text x="207" y="111.4">10k</text>
<text x="248.7" y="110.1">BIN2</text>
<text x="105.1" y="119">R12</text>
<text x="105.3" y="116.4">10k</text>
<text x="129.5" y="116.4">R22</text>
<text x="129.5" y="119">100k</text>
<text x="136.6" y="117.7">J4</text>
<text x="146.1" y="115.2">GND</text>
<text x="251.1" y="118.4" transform="rotate(-90 251.1 118.4)">GND</text>
<text x="261.2" y="118.4" transform="rotate(-90 261.2 118.4)">PGND1</text>
<text x="266.3" y="118.4" transform="rotate(-90 266.3 118.4)">PGND2</text>
<text x="83.3" y="122.8">MP2338GTL-Z</text>
<text x="88.5" y="120.2">IC2</text>
<text x="106.3" y="125.5" transform="rotate(-90 106.3 125.5)">R11</text>
<text x="108.8" y="125.5" transform="rotate(-90 108.8 125.5)">10k</text>
<text x="118.4" y="121.5">C26</text>
<text x="118.4" y="124.1">22nF</text>
<text x="129.5" y="124.1">R23</text>
<text x="135" y="120.2">PWM2</text>
<text x="184.7" y="120.2">GND</text>
<text x="191.3" y="120.2">+BATT</text>
<text x="201.8" y="120.2">+3V3</text>
<text x="267.6" y="125.3">TB6612FNG</text>
<text x="267.6" y="122.8">U3</text>
<text x="13" y="130.4">+BATT</text>
<text x="83.1" y="127.9">PG</text>
<text x="83.1" y="130.4">VIN</text>
<text x="94.7" y="130.4">SS</text>
<text x="94.7" y="127.9">FB</text>
<text x="129.5" y="126.6">75k</text>
<text x="136.6" y="130.4">J5</text>
<text x="146.1" y="127.9">GND</text>
<text x="38.4" y="136">C19</text>
<text x="48.5" y="136">C20</text>
<text x="58.9" y="136.2">C21</text>
<text x="83.1" y="132.9">SW</text>
<text x="83.1" y="135.5">GND</text>
<text x="93.6" y="135.5">BST</text>
<text x="94.6" y="132.9">EN</text>
<text x="135" y="132.9">PWM3</text>
<text x="38.1" y="143.1">GND</text>
<text x="38.4" y="138.5">10uF</text>
<text x="48.3" y="143.1">GND</text>
<text x="48.5" y="138.5">10uF</text>
<text x="58.4" y="143.1">GND</text>
<text x="58.9" y="138.8">0.1uF</text>
<text x="75.4" y="143.1">GND</text>
<text x="129.5" y="141.8">51k</text>
<text x="129.5" y="139.3">R24</text>
<text x="136.6" y="143.1">J6</text>
<text x="146.1" y="140.6">GND</text>
<text x="86" y="148.2">0.1uF</text>
<text x="86" y="146.2">C23</text>
<text x="104.9" y="148.4">75k</text>
<text x="104.9" y="145.9">R13</text>
<text x="118.6" y="148.9">C27</text>
<text x="129.5" y="145.6">GND</text>
<text x="135" y="145.6">PWM4</text>
<text x="105.1" y="155.8">R14</text>
<text x="105.3" y="153.3">18k</text>
<text x="118.6" y="151.5">330pF</text>
<text x="146.1" y="153.3">GND</text>
<text x="67.6" y="157.1">R9</text>
<text x="67.6" y="159.6">100k</text>
<text x="74.9" y="159.6">6.8uH</text>
<text x="74.9" y="157.1">L2</text>
<text x="82.8" y="172.8">C22</text>
<text x="93" y="172.8">C24</text>
<text x="82.6" y="179.9">GND</text>
<text x="82.8" y="175.4">22uF</text>
<text x="92.7" y="179.9">GND</text>
<text x="93" y="175.4">22uF</text>
</g>
<g font-size="1.8" fill="#a90000">
<text x="79.3" y="45.5">1</text>
<text x="99.6" y="45.5">8</text>
<text x="204.4" y="45.5">1</text>
<text x="79.3" y="48">2</text>
<text x="79.3" y="50.5">3</text>
<text x="79.3" y="53.1">4</text>
<text x="99.6" y="48">7</text>
<text x="99.6" y="50.5">6</text>
<text x="99.6" y="53.1">5</text>
<text x="204.4" y="48">2</text>
<text x="146" y="70.9">2</text>
<text x="158.7" y="68.3">16</text>
<text x="159.3" y="70.9">1</text>
<text x="168.7" y="66.1" transform="rotate(-90 168.7 66.1)">15</text>
<text x="177.1" y="68.3">7</text>
<text x="177.1" y="70.9">8</text>
<text x="146" y="73.4">1</text>
<text x="159.3" y="73.4">2</text>
<text x="159.3" y="75.9">3</text>
<text x="176.5" y="75.9">10</text>
<text x="177.1" y="73.4">9</text>
<text x="249.9" y="77.5" transform="rotate(-90 249.9 77.5)">20</text>
<text x="260.1" y="77.5" transform="rotate(-90 260.1 77.5)">24</text>
<text x="262.6" y="77.5" transform="rotate(-90 262.6 77.5)">13</text>
<text x="265.2" y="77.5" transform="rotate(-90 265.2 77.5)">14</text>
<text x="159.3" y="78.5">4</text>
<text x="159.3" y="81">5</text>
<text x="159.3" y="83.6">6</text>
<text x="176.5" y="78.5">11</text>
<text x="176.5" y="86.1">12</text>
<text x="176.5" y="88.6">13</text>
<text x="243.8" y="88.6">19</text>
<text x="269.8" y="88.6">1</text>
<text x="276.8" y="89.9">1</text>
<text x="39.1" y="90.9" transform="rotate(-90 39.1 90.9)">1</text>
<text x="168.7" y="94" transform="rotate(-90 168.7 94)">14</text>
<text x="243.8" y="93.7">23</text>
<text x="269.8" y="93.7">5</text>
<text x="276.8" y="92.5">2</text>
<text x="39.1" y="101" transform="rotate(-90 39.1 101)">2</text>
<text x="243.8" y="96.3">15</text>
<text x="243.8" y="101.3">21</text>
<text x="269.2" y="101.3">11</text>
<text x="243.8" y="103.9">22</text>
<text x="243.8" y="106.4">17</text>
<text x="269.8" y="106.4">7</text>
<text x="276.8" y="102.6">1</text>
<text x="276.8" y="105.2">2</text>
<text x="139.6" y="109">1</text>
<text x="139.6" y="111.5">2</text>
<text x="243.8" y="109">16</text>
<text x="139.6" y="114">3</text>
<text x="139.6" y="121.7">1</text>
<text x="139.6" y="124.2">2</text>
<text x="249.9" y="123.2" transform="rotate(-90 249.9 123.2)">18</text>
<text x="260.1" y="122.6" transform="rotate(-90 260.1 122.6)">3</text>
<text x="265.2" y="122.6" transform="rotate(-90 265.2 122.6)">9</text>
<text x="79.3" y="126.7">1</text>
<text x="79.3" y="129.3">2</text>
<text x="79.3" y="131.8">3</text>
<text x="99.6" y="126.7">8</text>
<text x="99.6" y="129.3">7</text>
<text x="99.6" y="131.8">6</text>
<text x="139.6" y="126.7">3</text>
<text x="79.3" y="134.4">4</text>
<text x="99.6" y="134.4">5</text>
<text x="139.6" y="134.4">1</text>
<text x="139.6" y="136.9">2</text>
<text x="139.6" y="139.4">3</text>
<text x="139.6" y="147.1">1</text>
<text x="139.6" y="149.6">2</text>
<text x="139.6" y="152.1">3</text>
</g>
<g font-size="1.8" fill="#0f0f0f">
<text x="198.1" y="50.5">SWDIO3</text>
<text x="158.7" y="58.1">DIR2</text>
<text x="153.7" y="70.8">SDA</text>
<text x="200.7" y="70.8">DIR1</text>
<text x="153.7" y="73.3">SCL</text>
<text x="200.7" y="73.3">T2CH4_3</text>
<text x="200.7" y="75.9">T2CH3_3</text>
<text x="114.3" y="84.7">5V1</text>
<text x="142.2" y="108.9">T1CH1_1</text>
<text x="142.2" y="121.6">T1CH2_1</text>
<text x="142.2" y="134.3">T1CH3</text>
<text x="142.2" y="147">T1CH4</text>
<text x="116.8" y="166">4V8</text>
</g>
</svg>
